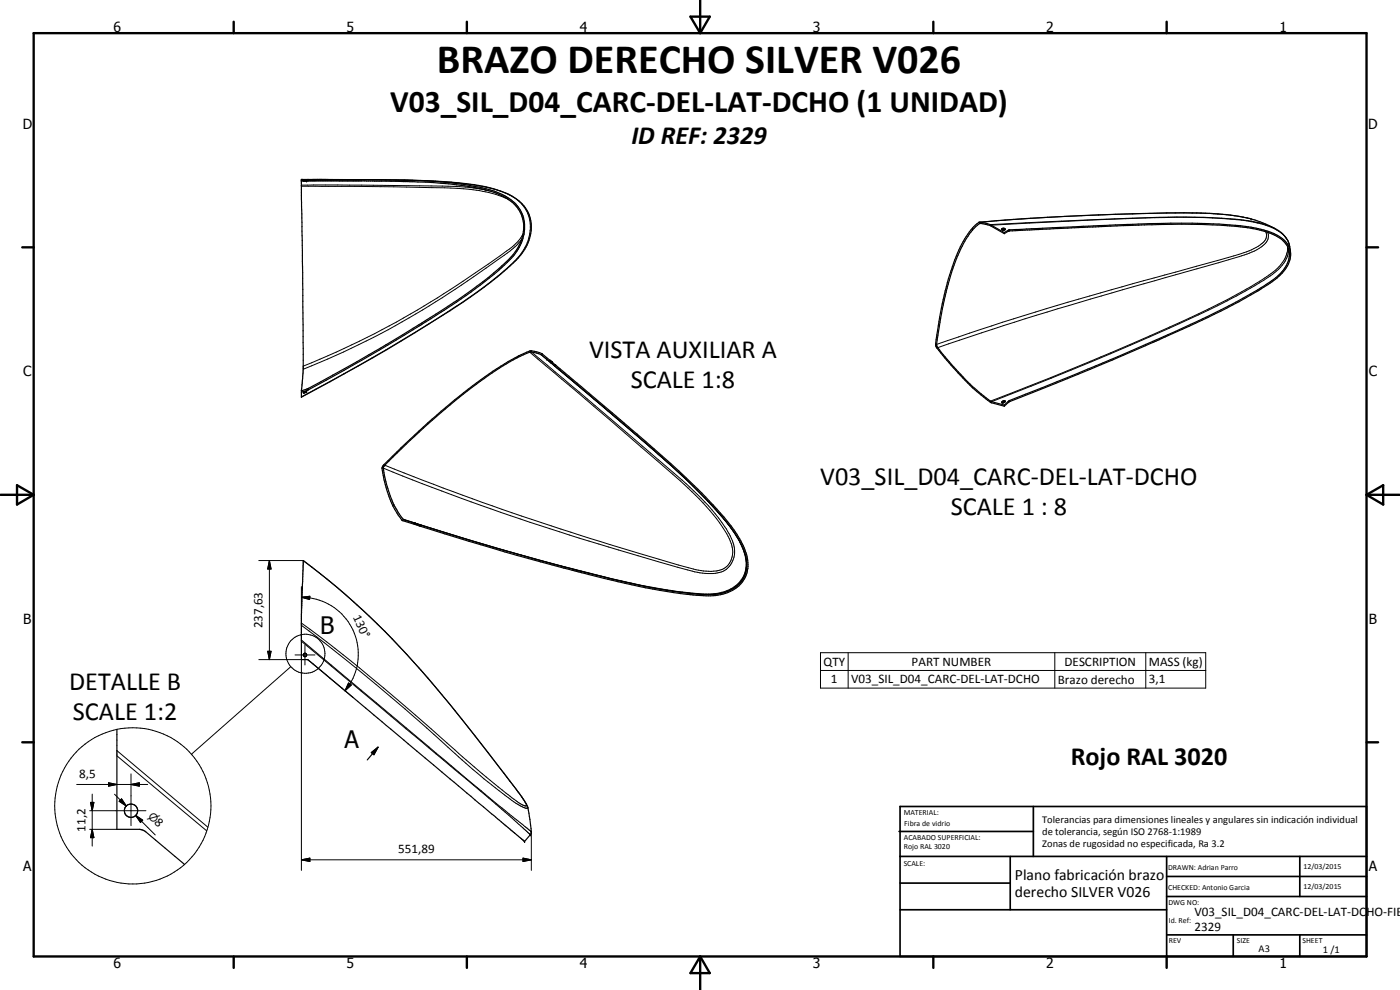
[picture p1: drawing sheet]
<svg xmlns="http://www.w3.org/2000/svg" width="420mm" height="297mm" viewBox="0 0 420 297" stroke-linecap="round" stroke-linejoin="round" font-family="sans-serif">
<g fill="none" stroke="#000" stroke-width=".35">
<path d="M90.5 54.2l19.5 .1a241.2 241.2 0 0 1 29.3 1.5 29.6 29.6 0 0 1 14.4 4.9 10.8 10.8 0 0 1 .9 14.9l-.6 .7a113.2 113.2 0 0 1-23.2 17.9l-13.3 8.3-10.4 6-14.6 8.1-2 .7M90.5 53.8l24 .1a164.5 164.5 0 0 1 31.4 2.1 22.7 22.7 0 0 1 9.9 4.3 10.2 10.2 0 0 1 3.4 10.4 18.4 18.4 0 0 1-7 9.9 140.4 140.4 0 0 1-19.3 14 582.7 582.7 0 0 1-42.4 24.6l.5-8.4zM95.9 53.8l9.3 .1M107.2 53.9l8.5 .1a143.9 143.9 0 0 1 26.5 1.9 27.1 27.1 0 0 1 9.5 3 10.3 10.3 0 0 1 5.7 8.4 15.1 15.1 0 0 1-6.1 12.3l-1.7 1.6a143.4 143.4 0 0 1-15.5 11.4 553.3 553.3 0 0 1-42 24.5l-1.6 .5M291.8 68.5v.6M291.8 68.5l1.9-1.8h.4l3.1 .7 4.2 2.4M291.8 68.5a32.3 32.3 0 0 0-5.6 10.5 111.4 111.4 0 0 0-5.4 24.6l.4 .9 2.3 2.9 8.3 8.9M294 66.7a730.9 730.9 0 0 1 69-2.7 46.8 46.8 0 0 1 16.8 3.2l1.7 .8a8.4 8.4 0 0 1 5.5 6l.3 1.5M300.7 69l.4-.2 .5 .2M300.7 69l-.1-.3 .3-.2 .6 .1 .1 .4M300.7 69h.9M301.4 70.1l1.7-.8 40.3-1.8a240.9 240.9 0 0 1 24.9 .2 35.9 35.9 0 0 1 15.3 3.4 5.9 5.9 0 0 1 2.1 9.1 19 19 0 0 1-7.3 6.1 321.8 321.8 0 0 1-38.8 18.9l-17.8 7.5-18.9 7.5-1.5 1.3"/>
<path d="M301.4 69.8l1.7-.8 6.6-.4a1142.1 1142.1 0 0 1 48.1-1.6l4.8 .1a63.9 63.9 0 0 1 17.6 2.2 9.1 9.1 0 0 1 7 5.7 7.8 7.8 0 0 1-2.9 7.5l-2.6 2.1-4.4 2.8a201.7 201.7 0 0 1-21.4 10.9l-22 9.7-31 12.5-1.5 1.4M301.4 69.8v.3M301.4 70.1l-4.1-2.4-3.1-.7a18.7 18.7 0 0 0-6.3 8.6 87.6 87.6 0 0 0-5.6 19.8l-1.2 8.2a8.2 8.2 0 0 0 2.6 3.5l3.9 4.5 4.2 4.4M91 117.9l1-.4-.5 .4zM92 117.6h.1M155.1 107.4l2.9-1.4a2.81 2.81 0 0 1 3-.1l1.5 .6 2.8 2.3M155.1 107.4a133.4 133.4 0 0 0-22.7 16.4 249.2 249.2 0 0 0-17.3 16.2 32.1 32.1 0 0 0 3.1 11.4M155.6 106.8l3.4-1.5a7.6 7.6 0 0 1 3.8 .9l2.7 2.3M155.6 106.8l-.5 .6M155.6 106.8a150.9 150.9 0 0 0-29.9 22.6l-10.5 10-.5 .8a36.5 36.5 0 0 0 3.2 11.6M164.8 108.4l.2 .2M165 108.1l.2 .1"/>
<path d="M165 108.1h.1M165.1 108.2h.1M165.2 108.2l.5 .5M165.2 108.2l.1 .1M165.3 108.8l.3 .2M165.3 108.8l2.6 2.2M165.5 108.5h.1M165.5 108.5l-.2 .3M165.5 108.5l6.4 5.4a1038.5 1038.5 0 0 1 34.1 29.6 113 113 0 0 1 15.2 16.8 15.4 15.4 0 0 1 3 11.2 8.7 8.7 0 0 1-4.3 5.6 18.1 18.1 0 0 1-11 1.5 193.7 193.7 0 0 1-33.3-6.5 745 745 0 0 1-49.8-14.3l-1.3-.4M165.6 109v.1M165.7 108.7h.1M165.8 108.7v.1"/>
<path d="M167.2 110.4l19.1 16.2a371.8 371.8 0 0 1 26.1 23.7l2 2.2a39.5 39.5 0 0 1 9.2 13.6 8.7 8.7 0 0 1-6.6 11.7 22.5 22.5 0 0 1-7.5 .5 174.6 174.6 0 0 1-25.3-4.4l-23.8-6.2-19.1-5.5-16.6-5.1M291.8 116.3a28.6 28.6 0 0 0 5.8 4.6l3.8 1M291.8 116l2.7 2.2a10.1 10.1 0 0 0 6.9 3.3M291.8 116v.3M300.7 120.5l.6-.3 .4 .2-.6 .5-.5-.1zM301.4 121.5v.4M301.5 120.6l-.8 .3M301.5 120.6h.1M117.9 151.8l2.7 4.3 3.9 1.3M118.2 151.4l1.3 2.3 1.6 2.2 3.6 1.2M118.2 151.4l-.3 .4M124.2 156.8l.5 .3"/>
<path d="M124.4 156.9v.1M124.4 157l.7 .2M124.7 157.1h.1M124.7 157.1l-.2 .3M125 157.1l.2 .1M125.1 157.2h.1M91 168.2a240.3 240.3 0 0 1 45.6 45.1l20.1 25.9a9.2 9.2 0 0 1 2.2 5.7l.5 3.7a1.88 1.88 0 0 1-.2 1.8l-1.8 2.1-.1-.2-64.8-54.3-2-.1v-13.5zM91.1 196.3l-.1 .1M35.1 218.9v29.9h6.9l1 .3 12.4 10.3M111.5 225.8l1.9-1.6-1.2 2.2zM113.4 224.2l-3.2 3.8"/>
<circle cx="91.5" cy="196.5" r=".52"/>
<circle cx="39.3" cy="243.3" r="2"/>
</g>
<g fill="#000">
<circle cx="90.5" cy="54.2" r=".18"/>
<circle cx="90.5" cy="53.8" r=".18"/>
<circle cx="92" cy="54.2" r=".18"/>
<circle cx="375.5" cy="65.7" r=".18"/>
<circle cx="387" cy="74" r=".18"/>
<circle cx="92" cy="117.5" r=".18"/>
<circle cx="164" cy="107.7" r=".18"/>
<circle cx="165" cy="108.1" r=".18"/>
<circle cx="165.8" cy="108.8" r=".18"/>
<circle cx="115.5" cy="139.6" r=".18"/>
<circle cx="124.2" cy="156.9" r=".18"/>
<circle cx="125.2" cy="157.2" r=".18"/>
<circle cx="157.4" cy="252.5" r=".18"/>
<circle cx="159.2" cy="250.4" r=".18"/>
<circle cx="159.5" cy="249.6" r=".18"/>
</g>
<g fill="none" stroke="#000" stroke-width=".3">
<path d="M90.5 55.9h6.1a767.4 767.4 0 0 1 44.4 .9 35.7 35.7 0 0 1 11.5 3M90.5 53.8h.3M90.5 55.5l42.3 .3a64.1 64.1 0 0 1 13.8 1.4M90.5 54.3h17.9M92.1 53.8v.4M92.6 53.8v.4M95.9 53.8a531.8 531.8 0 0 1 41.2 1.1 43.2 43.2 0 0 1 15.8 3.6 10.7 10.7 0 0 1 5.3 14.3 23.7 23.7 0 0 1-7.8 9.2l-1 .8a217.2 217.2 0 0 1-25.4 17.2l-16.7 9.9-16.8 9.2M156.6 71.8l-.8 1a27.4 27.4 0 0 1-6.3 5.1 262.8 262.8 0 0 1-58.5 32.9M157 70.2a13.7 13.7 0 0 1-5 5.2 275.1 275.1 0 0 1-61 34.5M294.5 67.1h-.6M297.2 67.4l42.7-2a203.5 203.5 0 0 1 33.4 .6 29.1 29.1 0 0 1 9 2.4M297.5 67.6a1282.2 1282.2 0 0 1 57.7-2.4 109.8 109.8 0 0 1 22.4 1.7 14 14 0 0 1 8.5 4.7l.6 1 .3 1.4"/>
<path d="M302.6 69.1v.3M303.1 69v.3M375.5 65.7a76.6 76.6 0 0 0-20.3-1.8h-2.6a1000 1000 0 0 0-50.9 2.1l-7.6 .7M377.3 66.7h.1M379.9 69.5a3 3 0 0 1-1.7 3.9 25.9 25.9 0 0 1-9.6 3.9 1468.6 1468.6 0 0 0-77.6 22.6l-9.9 3.4M380.5 69.7a4.1 4.1 0 0 1-2.6 4.8l-1.4 .8a73.3 73.3 0 0 1-10.9 3.6l-12.7 3.5a1416.5 1416.5 0 0 0-58.3 17.5l-13.2 4.4M386.4 74a9.1 9.1 0 0 1-4.3 7.6l-2 1.4a185.1 185.1 0 0 1-29.1 15.1 1042.3 1042.3 0 0 1-53.7 22.3M386.7 74.8l-.3 2.2-.4 .6a15.3 15.3 0 0 1-6.7 6.5l-6.9 4a539.7 539.7 0 0 1-50.9 22.9l-23.9 9.5M92.1 116.7v.4M92.6 116.5v.4M159 105.7l33.4 28.4a201.3 201.3 0 0 1 18.6 16.8 38.3 38.3 0 0 1 8.6 12.5 5.9 5.9 0 0 1-6.2 8 33 33 0 0 1-9.7-1.9l-20.6-6.1a839.5 839.5 0 0 1-56-19.2l-11.6-4.6M159.5 105.6l45.2 38.5a61.7 61.7 0 0 1 14.4 16.7 8.1 8.1 0 0 1 .3 8.4 5.5 5.5 0 0 1-3.8 2.6 19 19 0 0 1-9.3-.8l-20.7-6a731.7 731.7 0 0 1-70.5-24.5"/>
<path d="M162.4 106.4l23.7 20a296.7 296.7 0 0 1 28.5 26.3l3 3.5a24.4 24.4 0 0 1 6.2 11.9 8.7 8.7 0 0 1-7.2 9.6 21.3 21.3 0 0 1-8.7 .3 168.9 168.9 0 0 1-24.4-4.4 847.9 847.9 0 0 1-62.6-17.9M166.5 109.3l-.3 .3M166.9 109.6l-.3 .3M171.9 114.3l18.9 16.1a216.9 216.9 0 0 1 25.8 24.6M302.6 120.4v.4M303.1 120.1v.4M121.2 156a742.2 742.2 0 0 0 74.7 20.4 86.2 86.2 0 0 0 18.8 1.9 9.7 9.7 0 0 0 9.1-6.8 12.3 12.3 0 0 0-1.9-9.2l-1.6-2.6-2.7-3.6M126.1 157.5l-.3 .3M126.6 157.6l-.3 .3M77.7 168.2h13.3M80.8 168.2l.6 2.5h-1.1zM80.8 168.2v29.7"/>
<path d="M90.5 179.2l2.5-.3-.1 1zM90.5 176v16.4l55 46 13.6 12M90.5 179.2a17.1 17.1 0 0 1 15.4 9.9 17.1 17.1 0 0 1-2.4 18.2M91 168.2a239.6 239.6 0 0 1 46 45.7l17.7 22.7 2.6 3.5 .6 1.2v.5a12.6 12.6 0 0 1-5.4-3.4l-7.8-6.2-7.1-6.2a617 617 0 0 0-47.1-39.1M77.7 197.9h12.8v63.3M80.3 195.4h1.1l-.6 2.5zM88.5 196.5h6M90.5 192l55 46.3 14 11.3M90.5 187.6a618.3 618.3 0 0 1 46.1 38.5 171.3 171.3 0 0 0 19.5 15.7l1.7 .7h.5l.1-.3M91.5 193.5v6M92.6 198.1l13.4 11.2M246.2 195.8h115.7v10.7h-115.7z"/>
<path d="M254.5 195.8v10.7M316.6 195.8v10.7M343.9 195.8v10.7M87.3 200l-29.9 26.3M104.6 204.9l.8 .6-1.9 1.8zM246.2 201.2h115.7M23 235.4h21.3M27.7 238.3v15.6M32.6 234.9l2.5 .5-2.5 .5zM34.4 238.3l3.5 3.6M35.1 226.8l26.9 22.5M35.1 225.2l27.3 23"/>
<path d="M36.5 239.7l1.4 2.2-2.1-1.5zM39.3 235.4l2.5-.5v1zM39.3 232.2v15.5M26.9 248.8h8.2M26.9 243.2h16.9M27.2 240.7h1l-.5 2.5zM27.7 248.8l.5 2.5h-1zM35.8 240.4l.7-.7 1.4 2.2zM40.7 244.6l2.1 1.5-.6 .7zM40.7 244.6l5.9 5.9M90.5 258l2.5-.5v1zM90.5 258h69"/>
<path d="M157 257.5l2.5 .5-2.5 .5zM159.2 250.4h.1M159.5 249.6h.1M159.5 249.6v11.6"/>
<circle cx="91.6" cy="196.2" r="5.9"/>
<circle cx="39.9" cy="241.8" r="23.5"/>
</g>
<g fill="none" stroke="#000" stroke-width=".71">
<path d="M10.1 9.9h400v277.1h-400zM70.1 6.5v3.4M140.1 6.5v3.4M207.2 5h5.8l-2.9 4.9zM210.1 0v9.9M280.1 6.5v3.4M350.1 6.5v3.4M6.7 74.2h3.4M410.1 74.2h3.5M.1 148.5h10M5.1 145.6l5 2.9-5 2.9zM410.1 148.5h10"/>
<path d="M410.1 148.5l5-2.9v5.8zM6.7 222.7h3.4M410.1 222.7h3.5M70.1 287v3.4M140.1 287v3.4M210.1 287v10M210.1 287l2.9 5h-5.8zM280.1 287v3.4M350.1 287v3.4"/>
</g>
<g fill="none" stroke="#000" stroke-width=".51">
<path d="M269.8 249.5h40.3M270.1 242h140v45h-140zM270.1 257h140M303.2 257v16M310.1 242v15M350.1 257v30M390.1 257v12M270.1 265h33.1M270.1 273h80M350.1 269h60M350.1 263h60M350.1 280.5h60"/>
<path d="M370.1 280.5v6.5M390.1 280.5v6.5"/>
</g>
<g fill="#000">
<path d="M80.8 168.2l.6 2.5h-1.1zM90.5 179.2l2.5-.3-.1 1zM80.3 195.4h1.1l-.6 2.5zM104.6 204.9l.8 .6-1.9 1.8zM32.6 234.9l2.5 .5-2.5 .5zM39.3 235.4l2.5-.5v1zM111.5 225.8l1.9-1.6-1.2 2.2zM27.2 240.7h1l-.5 2.5zM27.7 248.8l.5 2.5h-1zM36.5 239.7l1.4 2.2-2.1-1.5zM40.7 244.6l2.1 1.5-.6 .7zM90.5 258l2.5-.5v1z"/>
<path d="M157 257.5l2.5 .5-2.5 .5z"/>
</g>
<text font-size="12.6" x="131.1" y="21.9">BRAZO DERECHO SILVER V026</text>
<text font-size="9.4" x="117.1" y="33.7">V03_SIL_D04_CARC-DEL-LAT-DCHO (1 UNIDAD)</text>
<g font-size="7.9">
<text x="189.5" y="43.2">ID REF: 2329</text>
<text x="176.8" y="107.4">VISTA AUXILIAR A</text>
<text x="189.3" y="116.3">SCALE 1:8</text>
<text x="246.1" y="145.6">V03_SIL_D04_CARC-DEL-LAT-DCHO</text>
<text x="285.3" y="154.6">SCALE 1 : 8</text>
<text x="20.8" y="207.1">DETALLE B</text>
<text x="21.9" y="216.1">SCALE 1:2</text>
<text x="321.4" y="229.5">Rojo RAL 3020</text>
</g>
<g font-size="7.2">
<text x="96.1" y="190.2">B</text>
<text x="103.4" y="224.4">A</text>
</g>
<g font-size="4.7">
<text x="304.6" y="263.9">Plano fabricación brazo</text>
<text x="304.6" y="269.3">derecho SILVER V026</text>
</g>
<g font-size="4.2">
<text x="34" y="9.6">6</text>
<text x="104" y="9.6">5</text>
<text x="174" y="9.6">4</text>
<text x="244" y="9.6">3</text>
<text x="314" y="9.6">2</text>
<text x="384" y="9.6">1</text>
<text x="6.8" y="38.7">D</text>
<text x="410.6" y="38.7">D</text>
<text x="7" y="112.9">C</text>
<text x="410.8" y="112.9">C</text>
<text x="7" y="187.1">B</text>
<text x="410.8" y="187.1">B</text>
<text x="7" y="261.4">A</text>
<text x="410.8" y="261.4">A</text>
<text x="34" y="290.4">6</text>
<text x="104" y="290.4">5</text>
<text x="174" y="290.4">4</text>
<text x="244" y="290.4">3</text>
<text x="314" y="290.4">2</text>
<text x="384" y="290.4">1</text>
</g>
<g font-size="3.9">
<text x="105.9" y="185.1" transform="rotate(65 105.9 185.1)">130°</text>
<text x="78.8" y="188.6" transform="rotate(-90 78.8 188.6)">237,63</text>
<text x="247.1" y="199.8">QTY</text>
<text x="273.6" y="199.8">PART NUMBER</text>
<text x="319.5" y="199.8">DESCRIPTION</text>
<text x="344.8" y="199.9">MASS (kg)</text>
<text x="249.4" y="205.1">1</text>
<text x="255.4" y="205.1">V03_SIL_D04_CARC-DEL-LAT-DCHO</text>
<text x="317.5" y="205.1">Brazo derecho</text>
<text x="344.8" y="205.1">3,1</text>
<text x="23.8" y="233.3">8,5</text>
<text x="25.6" y="249.6" transform="rotate(-90 25.6 249.6)">11,2</text>
<text x="46.2" y="247.1" transform="rotate(45 46.2 247.1)">8</text>
<text x="119.5" y="255.9">551,89</text>
<text x="358.5" y="275">V03_SIL_D04_CARC-DEL-LAT-DCHO-FIB</text>
<text x="358.5" y="279.4">2329</text>
</g>
<text font-size="3.3" x="44.2" y="245.1" transform="rotate(45 44.2 245.1)">n</text>
<g font-size="3.1">
<text x="312.7" y="246.8">Tolerancias para dimensiones lineales y angulares sin indicación individual</text>
<text x="312.7" y="250.4">de tolerancia, según ISO 2768-1:1989</text>
<text x="312.7" y="254">Zonas de rugosidad no especificada, Ra 3.2</text>
<text x="377.7" y="285.6">A3</text>
<text x="397" y="285.9">1 /1</text>
</g>
<g font-size="2.4">
<text x="271.2" y="244.4">MATERIAL:</text>
<text x="271.3" y="252">ACABADO SUPERFICIAL:</text>
<text x="271.4" y="247.9">Fibra de vidrio</text>
<text x="271.3" y="254.6">Rojo RAL 3020</text>
<text x="271.2" y="259.7">SCALE:</text>
<text x="350.6" y="261">DRAWN: Adrian Parro</text>
<text x="391.2" y="260.6">12/03/2015</text>
<text x="350.6" y="267">CHECKED: Antonio Garcia</text>
<text x="391.2" y="266.7">12/03/2015</text>
<text x="350.6" y="271.4">DWG NO:</text>
<text x="350.8" y="276.9">Id. Ref:</text>
<text x="350.8" y="282.8">REV</text>
<text x="371.2" y="282.9">SIZE</text>
<text x="390.9" y="282.9">SHEET</text>
</g>
</svg>
